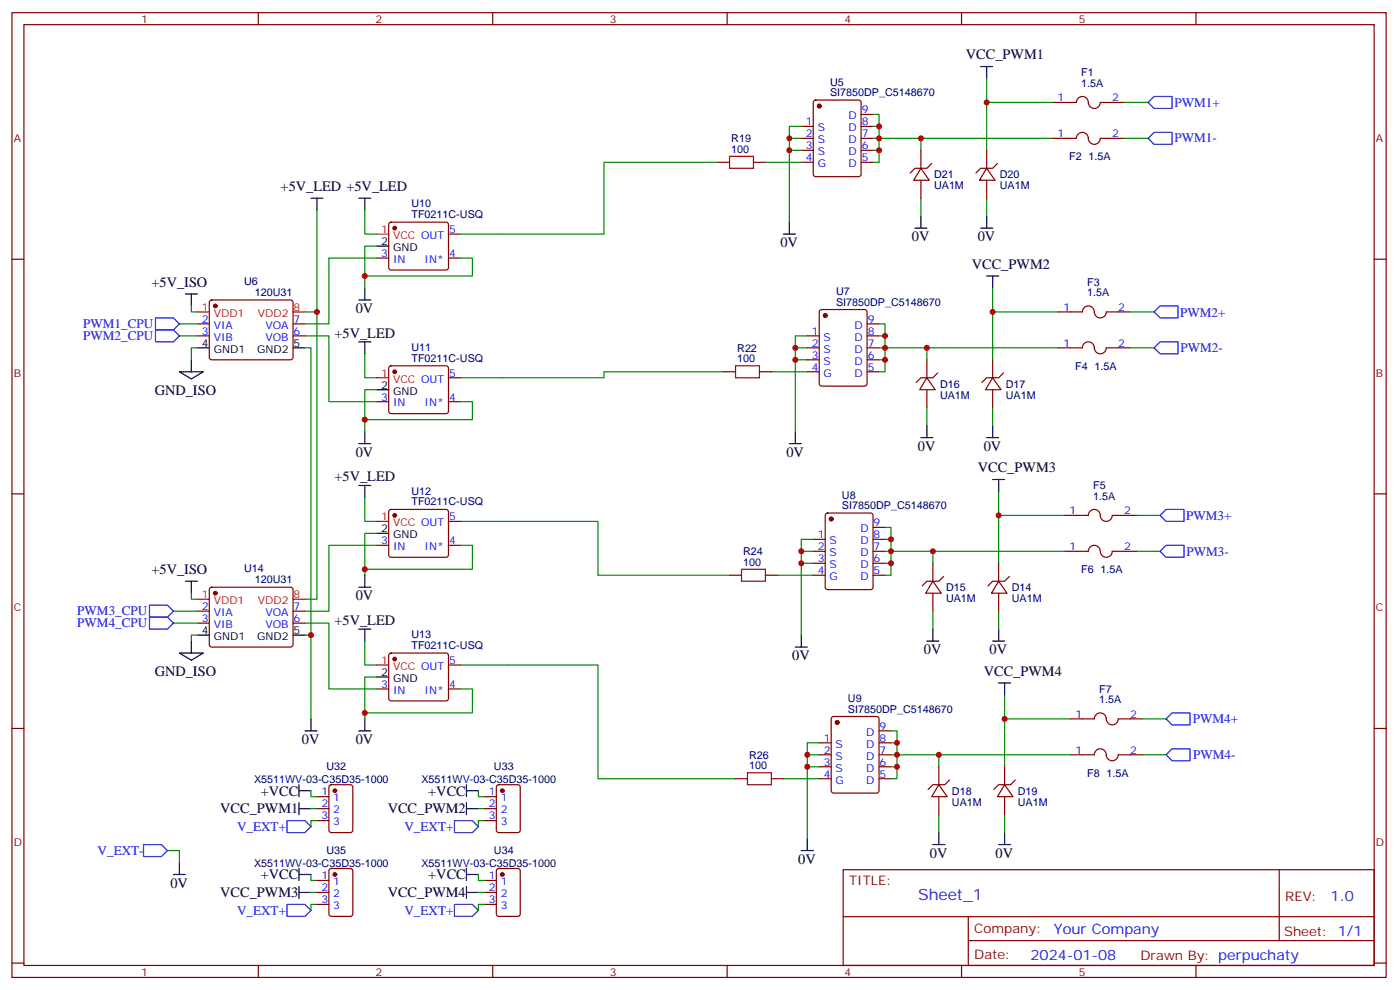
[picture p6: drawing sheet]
<svg xmlns="http://www.w3.org/2000/svg" width="413mm" height="292mm" viewBox="0 0 413 292" stroke-linecap="round" stroke-linejoin="round" font-family="sans-serif">
<g fill="none" stroke="#870000" stroke-width=".35">
<path d="M3.5 3.7h405.4v284.4h-405.4zM7.1 7.3h398.2v277.3h-398.2zM76.2 3.7v3.6M145.3 3.7v3.6M214.5 3.7v3.6M283.6 3.7v3.6M352.8 3.7v3.6M236.4 37.3h3.5M240.1 29.7l.5-.2h12.7l.6 .4 .1 21.5-.5 .6-12.9 .1-.7-.5v-21.4zM254 33.7h3.5M254 37.3h3.5M310.4 30.2h7.1a1.82 1.82 0 0 1 2.1-1.8 1.82 1.82 0 0 1 1.5 2.3 1.76 1.76 0 0 0 1.9 1.2 1.76 1.76 0 0 0 1.6-1.7h7"/>
<path d="M211.7 47.8h3.5M222.2 47.8h3.6M236.4 40.8h3.5M236.4 44.3h3.5M236.4 47.8h3.5M254 40.8h3.5M254 44.3h3.5M254 47.8h3.5M271.6 49.6l2.5 3.5h-4.6zM271.6 44.3v5.3M271.6 53.1v5.3M274.8 48.2l-1.4 1.4h-3.5l-1.4 1.4"/>
<path d="M291 49.6l2.5 3.5h-4.6zM291 44.3v5.3M291 53.1v5.3M294.2 48.2l-1.4 1.4h-3.5l-1.4 1.4M310.4 40.8h7.1a1.82 1.82 0 0 1 2.1-1.8 1.82 1.82 0 0 1 1.5 2.2 1.76 1.76 0 0 0 1.9 1.3 1.76 1.76 0 0 0 1.6-1.7h7M3.5 76.4h3.6M111.1 76.1h3.6M114.9 65.7l.5-.2h16.2l.5 .2 .2 .5v12.7l-.2 .5-.5 .2h-16.2l-.5-.2-.2-.5v-12.7zM132.3 76.1h3.5M132.3 69h3.5M405.3 76.4h3.6M58.2 95.5h3.5"/>
<path d="M58.2 99h3.5M62 88.6l.4-.2h23.3l.5 .2 .2 .5v16.5l-.7 .4h-23.5l-.5-.7v-16.2zM86.4 95.5h3.6M86.4 99h3.6M238.1 99h3.6M241.9 91.4l.5-.2h12.7l.6 .5 .1 21.4-.5 .7h-12.9l-.7-.5v-21.4zM255.8 95.5h3.5M255.8 99h3.5M312.2 91.9h7.1a1.82 1.82 0 0 1 2-1.7 1.82 1.82 0 0 1 1.6 2.2 1.76 1.76 0 0 0 1.9 1.3 1.76 1.76 0 0 0 1.5-1.8h7.1M111.1 118.4h3.6M114.9 108l.5-.2h16.2l.5 .2 .2 .5v12.7l-.2 .5-.5 .2h-16.2l-.5-.2-.2-.5v-12.7zM132.3 118.4h3.5"/>
<path d="M132.3 111.3h3.5M213.4 109.6h3.6M224 109.6h3.5M238.1 102.5h3.6M238.1 109.6h3.6M238.1 106h3.6M255.8 102.5h3.5M255.8 109.6h3.5M255.8 106h3.5M273.4 111.3l2.5 3.6h-4.6zM273.4 106v5.3M273.4 114.9v5.3"/>
<path d="M276.6 109.9l-1.4 1.4h-3.6l-1.4 1.4M292.8 111.3l2.5 3.6h-4.6zM292.8 106v5.3M292.8 114.9v5.3M296 109.9l-1.4 1.4h-3.6l-1.4 1.4M312.2 102.5h7.1a1.82 1.82 0 0 1 2-1.7 1.82 1.82 0 0 1 1.6 2.2 1.76 1.76 0 0 0 1.9 1.3 1.76 1.76 0 0 0 1.5-1.8h7.1M3.5 145.6h3.6M114.9 150.3l.5-.2h16.2l.5 .2 .2 .5v12.7l-.2 .5-.5 .3h-16.2l-.5-.3-.2-.5v-12.7zM132.3 153.7h3.5M239.9 159h3.5M243.7 151.4l.4-.2h12.7l.7 .4v21.5l-.4 .6-13 .1-.6-.5-.1-21.4zM257.5 155.4h3.6"/>
<path d="M257.5 159h3.6M314 151.9h7a1.82 1.82 0 0 1 2.1-1.7 1.82 1.82 0 0 1 1.5 2.2 1.76 1.76 0 0 0 2 1.3 1.76 1.76 0 0 0 1.5-1.8h7M405.3 145.6h3.6M62 173.3l.4-.2h23.3l.5 .2 .2 .5v16.5l-.7 .4-23.5-.1-.5-.6v-16.2zM111.1 160.7h3.6M132.3 160.7h3.5M215.2 169.5h3.5M225.8 169.5h3.5M239.9 162.5h3.5M239.9 169.5h3.5M239.9 166h3.5M257.5 162.5h3.6"/>
<path d="M257.5 169.5h3.6M257.5 166h3.6M275.2 171.3l2.4 3.5h-4.6zM275.2 166v5.3M275.2 174.8v5.3M278.3 169.9l-1.4 1.4h-3.5l-1.4 1.4M294.6 171.3l2.4 3.5h-4.5zM294.6 166v5.3M294.6 174.8v5.3M297.7 169.9l-1.4 1.4h-3.5l-1.4 1.4M314 162.5h7a1.82 1.82 0 0 1 2.1-1.8 1.82 1.82 0 0 1 1.5 2.3 1.76 1.76 0 0 0 2 1.2 1.76 1.76 0 0 0 1.5-1.7h7M58.2 180.1h3.5"/>
<path d="M58.2 183.7h3.5M86.4 180.1h3.6M86.4 183.7h3.6M114.9 192.7l.5-.2h16.2l.5 .2 .2 .5v12.7l-.2 .5-.5 .2h-16.2l-.5-.2-.2-.5v-12.7zM132.3 196h3.5M3.5 214.7h3.6M111.1 203.1h3.6M132.3 203.1h3.5M241.7 218.9h3.5M245.4 211.4l.5-.2h12.7l.6 .4 .1 21.4-.5 .7-12.9 .1-.7-.5v-21.4zM259.3 215.4h3.5M259.3 218.9h3.5"/>
<path d="M315.7 211.9h7.1a1.82 1.82 0 0 1 2-1.8 1.82 1.82 0 0 1 1.6 2.2 1.76 1.76 0 0 0 1.9 1.3 1.76 1.76 0 0 0 1.5-1.7h7.1M405.3 214.7h3.6M93.5 234.8h3.5M93.5 238.3h3.5M97.2 231.5l.5-.2h5.7l.6 .4 .1 13-.5 .6-5.9 .1-.6-.5-.1-12.9zM142.9 234.8h3.5M142.9 238.3h3.5M146.6 231.5l.5-.2h5.7l.6 .4 .1 13-.5 .6-5.9 .1-.6-.5-.1-12.9zM217 229.5h3.5M227.5 229.5h3.6M241.7 222.5h3.5M241.7 229.5h3.5"/>
<path d="M241.7 226h3.5M259.3 222.5h3.5M259.3 229.5h3.5M259.3 226h3.5M276.9 231.3l2.5 3.5h-4.6zM276.9 226v5.3M276.9 234.8v5.3M280.1 229.9l-1.4 1.4h-3.5l-1.4 1.4M296.3 231.3l2.5 3.5h-4.6zM296.3 226v5.3M296.3 234.8v5.3M299.5 229.9l-1.4 1.4h-3.5l-1.4 1.4"/>
<path d="M315.7 222.5h7.1a1.82 1.82 0 0 1 2-1.8 1.82 1.82 0 0 1 1.6 2.2 1.76 1.76 0 0 0 1.9 1.3 1.76 1.76 0 0 0 1.5-1.7h7.1M93.5 241.9h3.5M93.5 259.5h3.5M97.2 256.2l.5-.2h5.7l.6 .4 .1 13-.5 .6-5.9 .1-.6-.5-.1-12.9zM142.9 241.9h3.5M142.9 259.5h3.5M146.6 256.2l.5-.2h5.7l.6 .4 .1 13-.5 .6-5.9 .1-.6-.5-.1-12.9zM248.7 256.3h156.6v28.3h-156.6zM377.3 256.4v20.8M93.5 263h3.5M93.5 266.6h3.5M142.9 263h3.5"/>
<path d="M142.9 266.6h3.5M248.7 270.2h156.5M285.6 277.2h119.6M285.6 270.2v14.1M3.5 283.8h3.6M76.2 284.6v3.5M145.3 284.6v3.5M214.5 284.6v3.5M283.6 284.6v3.5M352.8 284.6v3.5M405.3 283.8h3.6"/>
</g>
<g fill="#870000" stroke="#870000" stroke-width=".35">
<circle cx="241.7" cy="31.3" r=".53"/>
<circle cx="63.5" cy="90.2" r=".53"/>
<circle cx="243.4" cy="93" r=".53"/>
<circle cx="245.2" cy="153" r=".53"/>
<circle cx="246.9" cy="212.9" r=".53"/>
<circle cx="116.4" cy="67.2" r=".53"/>
<circle cx="116.4" cy="109.6" r=".53"/>
<circle cx="116.4" cy="151.9" r=".53"/>
<circle cx="116.4" cy="194.2" r=".53"/>
<circle cx="63.5" cy="174.8" r=".53"/>
<circle cx="98.8" cy="233" r=".53"/>
<circle cx="148.2" cy="233" r=".53"/>
<circle cx="148.2" cy="257.7" r=".53"/>
<circle cx="98.8" cy="257.7" r=".53"/>
</g>
<g fill="none" stroke="#00f" stroke-width=".35">
<path d="M338.7 30.2l1.7-1.8h5.3v3.6h-5.3zM338.7 40.8l1.7-1.8h5.3v3.5h-5.3zM45.9 93.7h5.3l1.7 1.8-1.7 1.7h-5.3zM45.9 97.2h5.3l1.7 1.8-1.7 1.8h-5.3zM340.4 91.9l1.8-1.7h5.3v3.5h-5.3zM342.2 100.8h5.3v3.5h-5.3l-1.8-1.8zM342.2 151.9l1.8-1.8h5.2v3.6h-5.2zM44.1 178.4h5.3l1.8 1.7-1.8 1.8h-5.3zM342.2 162.5l1.8-1.8h5.2v3.6h-5.2zM44.1 181.9h5.3l1.8 1.8-1.8 1.7h-5.3zM345.7 210.1h5.3v3.5h-5.3l-1.7-1.7zM344 222.5l1.7-1.8h5.3v3.5h-5.3z"/>
<path d="M42.3 248.9h5.3l1.8 1.8-1.8 1.7h-5.3zM84.7 241.9h5.3l1.7 1.7-1.7 1.8h-5.3zM134.1 241.9h5.2l1.8 1.7-1.8 1.8h-5.2zM84.7 266.6h5.3l1.7 1.7-1.7 1.8h-5.3zM134.1 266.6h5.2l1.8 1.7-1.8 1.8h-5.2z"/>
</g>
<g fill="none" stroke="#008700" stroke-width=".35">
<path d="M236.4 37.3h-3.6v28.2M257.5 33.7h1.8v14.1h-1.8M257.5 37.3h1.8M291 23.1v7.1M310.4 30.2h-19.4v14.1M331.6 30.2h7.1M211.7 47.8h-33.5v21.2h-42.4M225.8 47.8h10.6M232.8 44.3h3.6M232.8 40.8h3.6M257.5 44.3h1.8M257.5 40.8h52.9"/>
<path d="M271.6 40.8v3.5M271.6 58.4v5.3M291 58.4v5.3M331.6 40.8h7.1M93.5 61.9v30h-3.5M107.6 61.9v7.1h3.5M111.1 72.5h-3.5v12.4M111.1 76.1h-14.1v19.4h-7M135.8 76.1h3.5v5.3h-31.7M52.9 99h5.3M52.9 95.5h5.3M56.4 90.2v1.7h1.8"/>
<path d="M90 99h7v19.4h14.1M93.5 91.9v84.7h-3.5M238.1 99h-3.5v28.2M259.3 95.5h1.8v14.1h-1.8M259.3 99h1.8M292.8 84.9v7M312.2 91.9h-19.4v14.1M333.4 91.9h7M58.2 102.5h-1.8v3.5M90 102.5h1.7v84.7M107.6 104.3v7h3.5M111.1 114.9h-3.5v12.3"/>
<path d="M135.8 118.4h3.5v5.3h-31.7M213.4 109.6h-35.2v1.7h-42.4M227.5 109.6h10.6M234.6 102.5h3.5M234.6 106h3.5M259.3 102.5h52.9M259.3 106h1.8M273.4 102.5v3.5M333.4 102.5h7M273.4 120.2v5.2M292.8 120.2v5.2M107.6 146.6v7.1h3.5"/>
<path d="M111.1 157.2h-3.5v12.3M135.8 153.7h40.6v15.8h38.8M239.9 159h-3.5v28.2M261.1 155.4h1.7v14.1h-1.7M261.1 159h1.7M294.6 144.9v7M314 151.9h-19.4v14.1M335.1 151.9h7.1M56.4 174.8v1.8h1.8M111.1 160.7h-14.1v19.4h-7M135.8 160.7h3.5v7.1h-31.7M229.3 169.5h10.6"/>
<path d="M236.4 162.5h3.5M236.4 166h3.5M261.1 162.5h52.9M261.1 166h1.7M275.2 162.5v3.5M335.1 162.5h7.1M51.2 183.7h7M51.2 180.1h7M58.2 187.2h-1.8v1.7M90 183.7h7v19.4h14.1M90 187.2h1.7v24.7M107.6 188.9v7.1h3.5"/>
<path d="M111.1 199.5h-3.5v12.4M135.8 196h40.6v33.5h40.6M275.2 180.1v5.3M294.6 180.1v5.3M135.8 203.1h3.5v7h-31.7M241.7 218.9h-3.6v28.3M262.8 215.4h1.8v14.1h-1.8M262.8 218.9h1.8M296.3 204.8v7.1M315.7 211.9h-19.4v14.1M336.9 211.9h7.1M91.7 233v1.8h1.8"/>
<path d="M91.7 238.3h1.8M141.1 233v1.8h1.8M141.1 238.3h1.8M231.1 229.5h10.6M238.1 222.5h3.6M238.1 226h3.6M262.8 222.5h52.9M262.8 226h1.8M276.9 222.5v3.5M336.9 222.5h7.1M49.4 250.7h3.5v3.5M91.7 257.7v1.8h1.8"/>
<path d="M93.5 241.9h-1.8v1.7M141.1 257.7v1.8h1.8M142.9 241.9h-1.8v1.7M276.9 240.1v5.3M296.3 240.1v5.3M91.7 263h1.8M93.5 266.6h-1.8v1.7M141.1 263h1.8M142.9 266.6h-1.8v1.7"/>
</g>
<path d="M215.2 46.1h7v3.5h-7zM217 107.8h7v3.5h-7zM218.7 167.8h7.1v3.5h-7.1zM220.5 227.8h7v3.5h-7z" fill="none" stroke="#a10000" stroke-width=".35"/>
<g fill="none" stroke="#000" stroke-width=".35">
<path d="M289.3 19.6h3.5M291 19.6v3.5M91.7 58.4h3.5M93.5 58.4v3.5M105.8 58.4h3.6M107.6 58.4v3.5M111.1 72.5h3.6M231.1 69h3.5M232.8 65.5v3.5M269.9 67.2h3.5M271.6 63.7v3.5M289.3 67.2h3.5"/>
<path d="M291 63.7v3.5M54.7 86.6h3.5M56.4 86.6v3.6M105.8 88.4h3.6M107.6 84.9v3.5M291 81.4h3.6M292.8 81.4v3.5M52.9 109.6h7.1l-3.6 2.1zM56.4 106v3.6M58.2 102.5h3.5M86.4 102.5h3.6M105.8 100.8h3.6"/>
<path d="M107.6 100.8v3.5M111.1 114.9h3.6M105.8 130.7h3.6M107.6 127.2v3.5M232.8 130.7h3.6M234.6 127.2v3.5M271.6 129h3.6M273.4 125.4v3.6M291 129h3.6M292.8 125.4v3.6M105.8 143.1h3.6M107.6 143.1v3.5"/>
<path d="M111.1 157.2h3.6M292.8 141.3h3.5M294.6 141.3v3.6M54.7 171.3h3.5M56.4 171.3v3.5M105.8 173.1h3.6M107.6 169.5v3.6M52.9 192.5h7.1l-3.6 2.1zM56.4 188.9v3.6M58.2 187.2h3.5M86.4 187.2h3.6M105.8 185.4h3.6"/>
<path d="M107.6 185.4v3.5M111.1 199.5h3.6M234.6 190.7h3.5M236.4 187.2v3.5M273.4 188.9h3.5M275.2 185.4v3.5M292.8 188.9h3.5M294.6 185.4v3.5M90 215.4h3.5M91.7 211.9v3.5M105.8 215.4h3.6M107.6 211.9v3.5"/>
<path d="M294.6 201.3h3.5M296.3 201.3v3.5M88.2 238.3h3.5M88.2 231.3v3.5M88.2 236.6v3.5M88.2 233h3.5M137.6 238.3h3.5M137.6 231.3v3.5M137.6 236.6v3.5M137.6 233h3.5M51.2 257.7h3.5M52.9 254.2v3.5"/>
<path d="M88.2 257.7h3.5M88.2 256v3.5M137.6 257.7h3.5M137.6 256v3.5M236.4 250.7h3.5M238.1 247.2v3.5M275.2 248.9h3.5M276.9 245.4v3.5M294.6 248.9h3.5M296.3 245.4v3.5M88.2 261.3v3.5M88.2 263h3.5"/>
<path d="M137.6 261.3v3.5M137.6 263h3.5"/>
</g>
<path d="M111.1 69h3.6M58.2 91.9h3.5M86.4 91.9h3.6M111.1 111.3h3.6M111.1 153.7h3.6M58.2 176.6h3.5M86.4 176.6h3.6M111.1 196h3.6" fill="none" stroke="#f00" stroke-width=".35"/>
<g fill="#c00">
<circle cx="259.3" cy="44.3" r=".88"/>
<circle cx="259.3" cy="40.8" r=".88"/>
<circle cx="259.3" cy="37.3" r=".88"/>
<circle cx="232.8" cy="40.8" r=".88"/>
<circle cx="232.8" cy="44.3" r=".88"/>
<circle cx="271.6" cy="40.8" r=".88"/>
<circle cx="291" cy="30.2" r=".88"/>
<circle cx="292.8" cy="91.9" r=".88"/>
<circle cx="273.4" cy="102.5" r=".88"/>
<circle cx="234.6" cy="106" r=".88"/>
<circle cx="234.6" cy="102.5" r=".88"/>
<circle cx="261.1" cy="99" r=".88"/>
<circle cx="261.1" cy="102.5" r=".88"/>
<circle cx="261.1" cy="106" r=".88"/>
<circle cx="294.6" cy="151.9" r=".88"/>
<circle cx="275.2" cy="162.5" r=".88"/>
<circle cx="236.4" cy="166" r=".88"/>
<circle cx="236.4" cy="162.5" r=".88"/>
<circle cx="262.8" cy="159" r=".88"/>
<circle cx="262.8" cy="162.5" r=".88"/>
<circle cx="262.8" cy="166" r=".88"/>
<circle cx="296.3" cy="211.9" r=".88"/>
<circle cx="276.9" cy="222.5" r=".88"/>
<circle cx="238.1" cy="226" r=".88"/>
<circle cx="238.1" cy="222.5" r=".88"/>
<circle cx="264.6" cy="218.9" r=".88"/>
<circle cx="264.6" cy="222.5" r=".88"/>
<circle cx="264.6" cy="226" r=".88"/>
<circle cx="107.6" cy="81.4" r=".88"/>
<circle cx="107.6" cy="123.7" r=".88"/>
<circle cx="107.6" cy="167.8" r=".88"/>
<circle cx="107.6" cy="210.1" r=".88"/>
<circle cx="93.5" cy="91.9" r=".88"/>
<circle cx="91.7" cy="187.2" r=".88"/>
</g>
<text font-size="4.6" fill="#00f" x="270.8" y="265.4">Sheet_1</text>
<g font-size="4.2">
<text x="284.9" y="17.5">VCC_PWM1</text>
<text x="82.8" y="56.3">+5V_LED +5V_LED</text>
<text x="269" y="71.1">0V</text>
<text x="288.4" y="71.1">0V</text>
<text x="230.2" y="72.9">0V</text>
<text x="286.7" y="79.2">VCC_PWM2</text>
<text x="44.7" y="84.6">+5V_ISO</text>
<text x="105" y="92.3">0V</text>
<text x="98.6" y="99.6">+5V_LED</text>
<text x="45.6" y="116.3">GND_ISO</text>
<text x="105" y="134.6">0V</text>
<text x="232" y="134.6">0V</text>
<text x="270.8" y="132.9">0V</text>
<text x="290.2" y="132.9">0V</text>
<text x="98.6" y="141.9">+5V_LED</text>
<text x="288.4" y="139.2">VCC_PWM3</text>
<text x="44.7" y="169.2">+5V_ISO</text>
<text x="105" y="177">0V</text>
<text x="98.6" y="184.2">+5V_LED</text>
<text x="233.7" y="194.6">0V</text>
<text x="272.5" y="192.8">0V</text>
<text x="291.9" y="192.8">0V</text>
<text x="45.6" y="199.2">GND_ISO</text>
<text x="290.2" y="199.2">VCC_PWM4</text>
<text x="89.1" y="219.3">0V</text>
<text x="105" y="219.3">0V</text>
<text x="65" y="239.7">VCC_PWM1</text>
<text x="76.9" y="234.5">+VCC</text>
<text x="114.4" y="239.7">VCC_PWM2</text>
<text x="126.3" y="234.5">+VCC</text>
<text x="235.5" y="254.6">0V</text>
<text x="274.3" y="252.8">0V</text>
<text x="293.7" y="252.8">0V</text>
<text x="50.3" y="261.6">0V</text>
<text x="76.9" y="259.2">+VCC</text>
<text x="126.3" y="259.2">+VCC</text>
<text x="65" y="264.4">VCC_PWM3</text>
<text x="114.4" y="264.4">VCC_PWM4</text>
</g>
<g font-size="4.2" fill="#00f">
<text x="392.5" y="265.6">1.0</text>
<text x="310.9" y="275.2">Your Company</text>
<text x="304" y="283">2024-01-08</text>
</g>
<g font-size="3.9" fill="#00f">
<text x="346.4" y="31.4">PWM1+</text>
<text x="346.4" y="42">PWM1-</text>
<text x="348.1" y="93.3">PWM2+</text>
<text x="24.5" y="96.7">PWM1_CPU</text>
<text x="24.5" y="100.2">PWM2_CPU</text>
<text x="348.2" y="103.9">PWM2-</text>
<text x="349.9" y="153.3">PWM3+</text>
<text x="350" y="163.8">PWM3-</text>
<text x="22.8" y="184.8">PWM4_CPU</text>
<text x="22.8" y="181.3">PWM3_CPU</text>
<text x="351.8" y="213.1">PWM4+</text>
<text x="352" y="223.7">PWM4-</text>
<text x="69.9" y="244.9">V_EXT+</text>
<text x="119.3" y="244.9">V_EXT+</text>
<text x="28.8" y="251.9">V_EXT-</text>
<text x="69.9" y="269.6">V_EXT+</text>
<text x="119.3" y="269.6">V_EXT+</text>
</g>
<g font-size="3.9" fill="#800">
<text x="250.5" y="260.9">TITLE:</text>
<text x="379.1" y="265.6">REV:</text>
<text x="287.4" y="275.1">Company:</text>
<text x="378.7" y="275.7">Sheet: 1/1</text>
<text x="287.4" y="282.8">Date:</text>
<text x="336.4" y="282.9">Drawn By: perpuchaty</text>
</g>
<g font-size="3.2" fill="#800">
<text x="41.6" y="6.7">1</text>
<text x="110.8" y="6.7">2</text>
<text x="179.9" y="6.7">3</text>
<text x="249.1" y="6.7">4</text>
<text x="318.2" y="6.7">5</text>
<text x="4.1" y="41.8">A</text>
<text x="405.9" y="41.8">A</text>
<text x="4.1" y="111">B</text>
<text x="405.9" y="111">B</text>
<text x="4.1" y="180.1">C</text>
<text x="405.9" y="180.1">C</text>
<text x="4.1" y="249.3">D</text>
<text x="405.9" y="249.3">D</text>
<text x="41.6" y="287.5">1</text>
<text x="110.8" y="287.5">2</text>
<text x="179.9" y="287.5">3</text>
<text x="249.1" y="287.5">4</text>
<text x="318.2" y="287.5">5</text>
</g>
<g font-size="3.2" fill="#000080">
<text x="318.9" y="22.4">F1</text>
<text x="244.8" y="28.4">SI7850DP_C5148670</text>
<text x="244.8" y="25.3">U5</text>
<text x="318.9" y="25.6">1.5A</text>
<text x="215.7" y="41.9">R19</text>
<text x="215.7" y="45">100</text>
<text x="315.4" y="47.2">F2</text>
<text x="321.1" y="47.2">1.5A</text>
<text x="275.5" y="52.5">D21</text>
<text x="294.9" y="52.5">D20</text>
<text x="275.5" y="55.7">UA1M</text>
<text x="294.9" y="55.7">UA1M</text>
<text x="121.4" y="64.3">TF0211C-USQ</text>
<text x="121.4" y="61.1">U10</text>
<text x="72" y="84">U6</text>
<text x="75.2" y="87.2">120U31</text>
<text x="246.6" y="87">U7</text>
<text x="320.7" y="87.3">1.5A</text>
<text x="320.7" y="84.2">F3</text>
<text x="246.6" y="90.2">SI7850DP_C5148670</text>
<text x="121.4" y="106.6">TF0211C-USQ</text>
<text x="121.4" y="103.4">U11</text>
<text x="217.5" y="106.8">100</text>
<text x="217.5" y="103.6">R22</text>
<text x="317.2" y="109">F4</text>
<text x="322.9" y="109">1.5A</text>
<text x="277.3" y="117.5">UA1M</text>
<text x="277.3" y="114.2">D16</text>
<text x="296.7" y="117.5">UA1M</text>
<text x="296.7" y="114.2">D17</text>
<text x="121.4" y="149">TF0211C-USQ</text>
<text x="121.4" y="145.8">U12</text>
<text x="248.4" y="147">U8</text>
<text x="322.4" y="147.3">1.5A</text>
<text x="322.4" y="144.1">F5</text>
<text x="248.4" y="150.1">SI7850DP_C5148670</text>
<text x="219.2" y="166.7">100</text>
<text x="219.2" y="163.6">R24</text>
<text x="72" y="168.7">U14</text>
<text x="75.2" y="171.8">120U31</text>
<text x="318.9" y="168.9">F6</text>
<text x="324.7" y="168.9">1.5A</text>
<text x="279" y="177.4">UA1M</text>
<text x="279" y="174.2">D15</text>
<text x="298.4" y="177.4">UA1M</text>
<text x="298.4" y="174.2">D14</text>
<text x="121.4" y="191.3">TF0211C-USQ</text>
<text x="121.4" y="188.1">U13</text>
<text x="250.1" y="207">U9</text>
<text x="324.2" y="207.3">1.5A</text>
<text x="324.2" y="204.1">F7</text>
<text x="250.1" y="210.1">SI7850DP_C5148670</text>
<text x="96.3" y="226.9">U32</text>
<text x="145.7" y="226.9">U33</text>
<text x="221" y="226.7">100</text>
<text x="221" y="223.6">R26</text>
<text x="74.9" y="230.7">X5511WV-03-C35D35-1000</text>
<text x="124.3" y="230.7">X5511WV-03-C35D35-1000</text>
<text x="320.7" y="228.9">F8</text>
<text x="326.4" y="228.9">1.5A</text>
<text x="280.8" y="237.4">UA1M</text>
<text x="280.8" y="234.2">D18</text>
<text x="300.2" y="237.4">UA1M</text>
<text x="300.2" y="234.2">D19</text>
<text x="96.3" y="251.6">U35</text>
<text x="145.7" y="251.6">U34</text>
<text x="74.9" y="255.4">X5511WV-03-C35D35-1000</text>
<text x="124.3" y="255.4">X5511WV-03-C35D35-1000</text>
</g>
<g font-size="3.2" fill="#00f">
<text x="312" y="29.8">1</text>
<text x="328.1" y="29.8">2</text>
<text x="250.2" y="35.1">D</text>
<text x="254.2" y="33.4">9</text>
<text x="237.7" y="40.4">2</text>
<text x="237.7" y="36.9">1</text>
<text x="241.2" y="38.7">S</text>
<text x="250.2" y="38.7">D</text>
<text x="254.2" y="36.9">8</text>
<text x="254.2" y="40.4">7</text>
<text x="312" y="40.4">1</text>
<text x="328.1" y="40.4">2</text>
<text x="237.7" y="47.5">4</text>
<text x="237.7" y="44">3</text>
<text x="241.2" y="45.7">S</text>
<text x="241.2" y="42.2">S</text>
<text x="250.2" y="42.2">D</text>
<text x="250.2" y="45.7">D</text>
<text x="254.2" y="44">6</text>
<text x="254.2" y="47.5">5</text>
<text x="241.2" y="49.2">G</text>
<text x="250.2" y="49.2">D</text>
<text x="132.5" y="68.7">5</text>
<text x="112.5" y="75.7">3</text>
<text x="116" y="77.5">IN</text>
<text x="125.3" y="77.5">IN*</text>
<text x="132.5" y="75.7">4</text>
<text x="59.5" y="95.1">2</text>
<text x="86.6" y="95.1">7</text>
<text x="255.9" y="95.1">9</text>
<text x="313.7" y="91.6">1</text>
<text x="329.8" y="91.6">2</text>
<text x="59.5" y="98.6">3</text>
<text x="63" y="96.9">VIA</text>
<text x="63" y="100.4">VIB</text>
<text x="78.3" y="100.4">VOB</text>
<text x="78.3" y="96.9">VOA</text>
<text x="86.6" y="98.6">6</text>
<text x="239.5" y="98.6">1</text>
<text x="243" y="100.4">S</text>
<text x="252" y="96.9">D</text>
<text x="252" y="100.4">D</text>
<text x="255.9" y="98.6">8</text>
<text x="239.5" y="105.7">3</text>
<text x="239.5" y="102.2">2</text>
<text x="243" y="107.5">S</text>
<text x="243" y="103.9">S</text>
<text x="252" y="103.9">D</text>
<text x="252" y="107.5">D</text>
<text x="255.9" y="102.2">7</text>
<text x="255.9" y="105.7">6</text>
<text x="313.7" y="102.2">1</text>
<text x="329.8" y="102.2">2</text>
<text x="132.5" y="111">5</text>
<text x="239.5" y="109.2">4</text>
<text x="243" y="111">G</text>
<text x="252" y="111">D</text>
<text x="255.9" y="109.2">5</text>
<text x="112.5" y="118">3</text>
<text x="116" y="119.8">IN</text>
<text x="125.3" y="119.8">IN*</text>
<text x="132.5" y="118">4</text>
<text x="132.5" y="153.3">5</text>
<text x="257.7" y="155.1">9</text>
<text x="315.5" y="151.6">1</text>
<text x="331.6" y="151.6">2</text>
<text x="112.5" y="160.4">3</text>
<text x="132.5" y="160.4">4</text>
<text x="241.2" y="158.6">1</text>
<text x="244.7" y="160.4">S</text>
<text x="253.8" y="156.8">D</text>
<text x="253.8" y="160.4">D</text>
<text x="257.7" y="158.6">8</text>
<text x="116" y="162.1">IN</text>
<text x="125.3" y="162.1">IN*</text>
<text x="241.2" y="165.7">3</text>
<text x="241.2" y="162.1">2</text>
<text x="244.7" y="167.4">S</text>
<text x="244.7" y="163.9">S</text>
<text x="253.8" y="163.9">D</text>
<text x="253.8" y="167.4">D</text>
<text x="257.7" y="162.1">7</text>
<text x="257.7" y="165.7">6</text>
<text x="315.5" y="162.1">1</text>
<text x="331.6" y="162.1">2</text>
<text x="241.2" y="169.2">4</text>
<text x="244.7" y="171">G</text>
<text x="253.8" y="171">D</text>
<text x="257.7" y="169.2">5</text>
<text x="59.5" y="179.8">2</text>
<text x="86.6" y="179.8">7</text>
<text x="59.5" y="183.3">3</text>
<text x="63" y="181.5">VIA</text>
<text x="63" y="185.1">VIB</text>
<text x="78.3" y="185.1">VOB</text>
<text x="78.3" y="181.5">VOA</text>
<text x="86.6" y="183.3">6</text>
<text x="132.5" y="195.7">5</text>
<text x="112.5" y="202.7">3</text>
<text x="132.5" y="202.7">4</text>
<text x="116" y="204.5">IN</text>
<text x="125.3" y="204.5">IN*</text>
<text x="259.5" y="215.1">9</text>
<text x="317.2" y="211.5">1</text>
<text x="333.4" y="211.5">2</text>
<text x="243" y="218.6">1</text>
<text x="246.5" y="220.3">S</text>
<text x="255.5" y="216.8">D</text>
<text x="255.5" y="220.3">D</text>
<text x="259.5" y="218.6">8</text>
<text x="243" y="225.6">3</text>
<text x="243" y="222.1">2</text>
<text x="246.5" y="227.4">S</text>
<text x="246.5" y="223.9">S</text>
<text x="255.5" y="223.9">D</text>
<text x="255.5" y="227.4">D</text>
<text x="259.5" y="222.1">7</text>
<text x="259.5" y="225.6">6</text>
<text x="317.2" y="222.1">1</text>
<text x="333.4" y="222.1">2</text>
<text x="243" y="229.2">4</text>
<text x="246.5" y="230.9">G</text>
<text x="255.5" y="230.9">D</text>
<text x="259.5" y="229.2">5</text>
<text x="94.8" y="234.5">1</text>
<text x="94.8" y="238">2</text>
<text x="98.3" y="236.2">1</text>
<text x="98.3" y="239.7">2</text>
<text x="144.2" y="234.5">1</text>
<text x="144.2" y="238">2</text>
<text x="147.7" y="236.2">1</text>
<text x="147.7" y="239.7">2</text>
<text x="94.8" y="241.5">3</text>
<text x="98.3" y="243.3">3</text>
<text x="144.2" y="241.5">3</text>
<text x="147.7" y="243.3">3</text>
<text x="94.8" y="259.2">1</text>
<text x="94.8" y="262.7">2</text>
<text x="98.3" y="260.9">1</text>
<text x="144.2" y="259.2">1</text>
<text x="144.2" y="262.7">2</text>
<text x="147.7" y="260.9">1</text>
<text x="94.8" y="266.2">3</text>
<text x="98.3" y="264.4">2</text>
<text x="98.3" y="268">3</text>
<text x="144.2" y="266.2">3</text>
<text x="147.7" y="264.4">2</text>
<text x="147.7" y="268">3</text>
</g>
<g font-size="3.2" fill="#f00">
<text x="112.5" y="68.7">1</text>
<text x="116" y="70.4">VCC OUT</text>
<text x="59.5" y="91.6">1</text>
<text x="63" y="93.3">VDD1</text>
<text x="76.1" y="93.3">VDD2</text>
<text x="86.6" y="91.6">8</text>
<text x="112.5" y="111">1</text>
<text x="116" y="112.7">VCC OUT</text>
<text x="112.5" y="153.3">1</text>
<text x="116" y="155.1">VCC OUT</text>
<text x="59.5" y="176.2">1</text>
<text x="63" y="178">VDD1</text>
<text x="76.1" y="178">VDD2</text>
<text x="86.6" y="176.2">8</text>
<text x="112.5" y="195.7">1</text>
<text x="116" y="197.4">VCC OUT</text>
</g>
<g font-size="3.2">
<text x="112.5" y="72.2">2</text>
<text x="116" y="73.9">GND</text>
<text x="59.5" y="102.2">4</text>
<text x="63" y="103.9">GND1</text>
<text x="75.8" y="103.9">GND2</text>
<text x="86.6" y="102.2">5</text>
<text x="112.5" y="114.5">2</text>
<text x="116" y="116.3">GND</text>
<text x="112.5" y="156.8">2</text>
<text x="116" y="158.6">GND</text>
<text x="59.5" y="186.8">4</text>
<text x="63" y="188.6">GND1</text>
<text x="75.8" y="188.6">GND2</text>
<text x="86.6" y="186.8">5</text>
<text x="112.5" y="199.2">2</text>
<text x="116" y="200.9">GND</text>
</g>
</svg>
